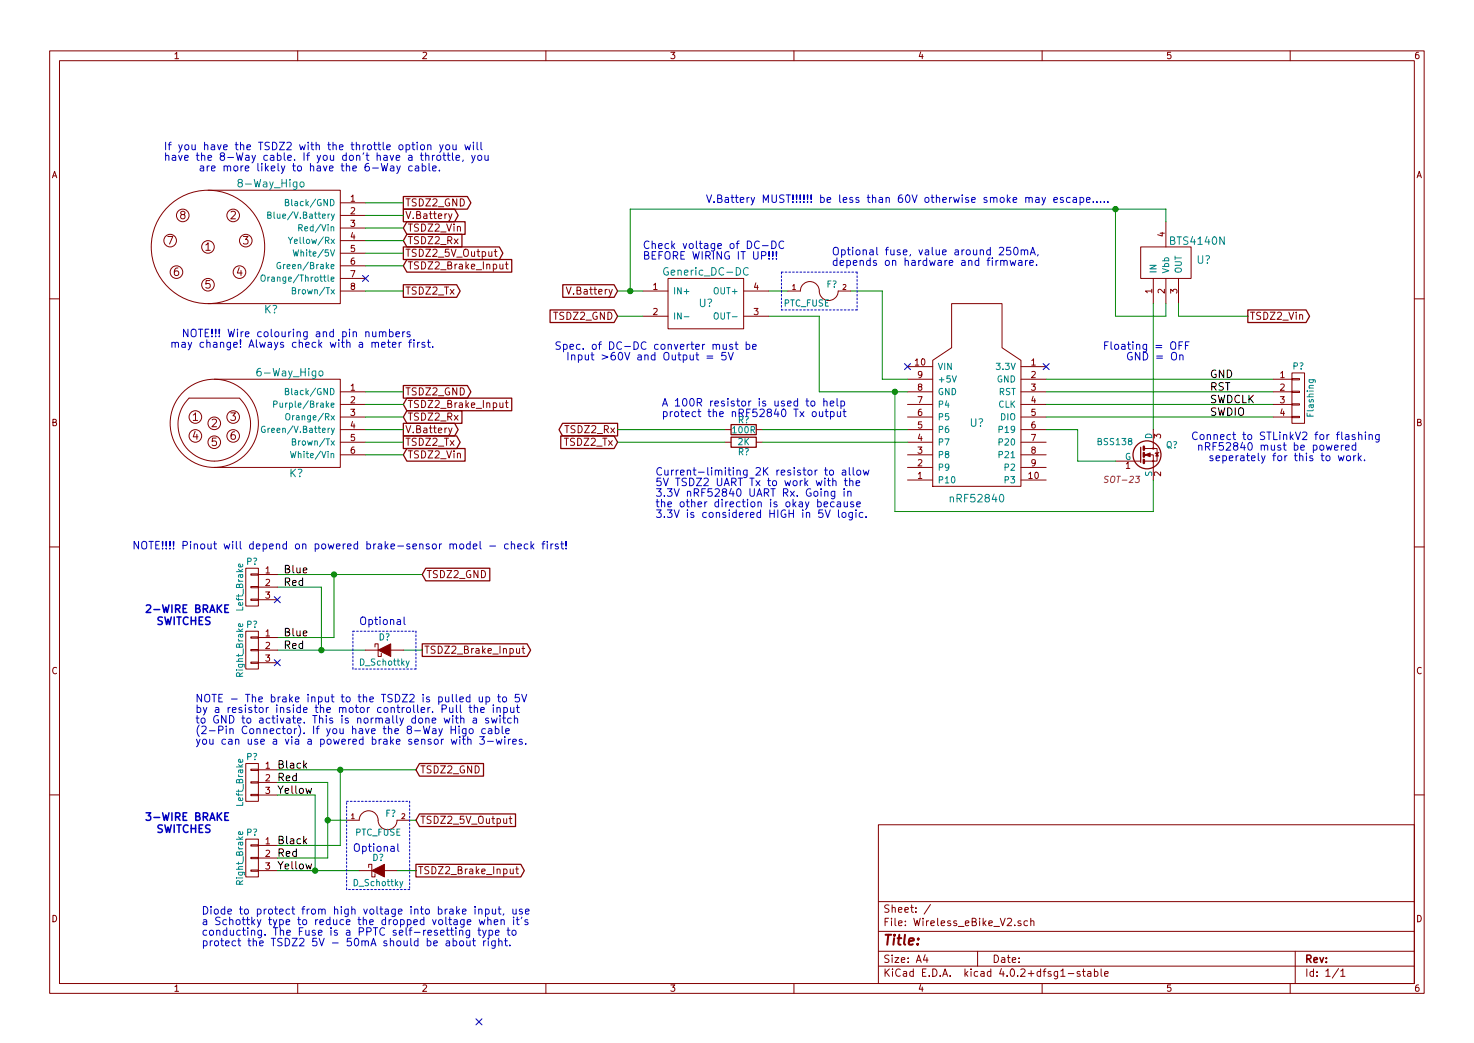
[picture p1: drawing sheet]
<svg xmlns="http://www.w3.org/2000/svg" width="297mm" height="210mm" viewBox="0 0 297 210" stroke-linecap="round" stroke-linejoin="round" font-family="sans-serif">
<g fill="none" stroke="#840000" stroke-width=".2">
<path d="M10 10.3h277v189.9h-277zM12 12.2h273v186.1h-273zM60 10.3v1.9M110 10.3v1.9M160 10.3v1.9M210 10.3v1.9M260 10.3v1.9M41.9 38.3h26.7v22.9h-26.7M68.6 58.7h5.1M68.6 40.9h5.1M68.6 43.4h5.1M68.6 46h5.1"/>
<path d="M68.6 48.5h5.1M68.6 51h5.1M68.6 53.6h5.1M68.6 56.1h5.1M90.4 43.1l.4 1M91.1 43.1l-.5 1.3-.2 .1M99.6 50.7h.6M99.8 50.2v1.3l.1 .1 .3 .1M100.7 53.3l.1 .9 .5-.1M101.3 53.3v.9M101.8 53.3h.6M102.1 52.8v1.2v.2h.3"/>
<path d="M129.5 58.7h5.1M134.6 56.1h15.3v10.2h-15.3zM149.9 58.7h5M158.7 58.7h2.6a1.93 1.93 0 0 1 2.1-1.9 1.93 1.93 0 0 1 1.7 2.2 1.91 1.91 0 0 0 2.1 1.6 1.91 1.91 0 0 0 1.7-1.9h2.5M229.9 49.8h10.1v6.3h-10.1zM232.4 56.1v5.1M234.9 44.7v5.1M234.9 56.1v5.1M237.5 56.1v5.1M10 60.2h2M43.2 76.4h25.4v17.8h-25.4M68.6 79h5.1"/>
<path d="M129.5 63.7h5.1M149.9 63.7h5M182.9 73.9h5.1M182.9 76.4h5.1M182.9 79h5.1M191.8 61.2h10.1v8.9l3.8 2.5v25.4h-17.7v-25.4l3.8-2.5zM205.7 73.9h5.1M205.7 76.4h5.1M205.7 79h5.1M256.5 76.4h3.8M256.5 79h3.8M260.3 78.9h1.6v.2h-1.6z"/>
<path d="M260.3 76.3h1.6v.3h-1.6zM260.3 75.2h2.6v10.1h-2.6zM285 60.2h2M48.3 80.3h-10.2a7.4 7.4 0 0 0-1.7 8 7.4 7.4 0 0 0 6.8 4.7M48.3 80.3a7.4 7.4 0 0 1 1.7 8 7.4 7.4 0 0 1-6.8 4.7M68.6 91.7h5.1M68.6 81.5h5.1M68.6 89.1h5.1M68.6 84.1h5.1M68.6 86.6h5.1M90.4 86.3l.4 .9M91.1 86.3l-.5 1.3-.2 .1"/>
<path d="M100.7 81.2l.1 .9 .5-.1M101.3 81.2v1M101.8 81.2h.6M102.1 80.7v1.3v.1l.3 .1M146 89.1h1.3M146 86.6h1.3M152.4 89.1h1.3M152.4 86.6h1.3M182.9 96.8h5.1M182.9 94.2h5.1M182.9 91.7h5.1M182.9 81.5h5.1"/>
<path d="M182.9 89.1h5.1M182.9 84.1h5.1M182.9 86.6h5.1M205.7 96.8h5.1M205.7 94.2h5.1M205.7 91.7h5.1M205.7 81.5h5.1M205.7 89.1h5.1M205.7 84.1h5.1M205.7 86.6h5.1M224.8 93h5.1M230.6 93h1.8v3.8"/>
<path d="M232.4 86.6v3.8h-1.8M232.4 90.4h.8v2.6h-.8v-1.3h-1.8M233.6 91.2l-.8 .2M256.5 81.5h3.8M256.5 84.1h3.8M260.3 83.9h1.6v.3h-1.6zM260.3 81.4h1.6v.3h-1.6zM10 110.3h2M49.5 114.5h2.6v7.7h-2.6zM50.5 118.2h1.6v.3h-1.6zM50.5 115.7h1.6v.2h-1.6zM52.1 115.8h3.8"/>
<path d="M52.1 118.4h3.8M285 110.3h2M49.5 127.2h2.6v7.7h-2.6zM50.5 120.8h1.6v.2h-1.6zM50.5 133.5h1.6v.2h-1.6zM50.5 130.9h1.6v.3h-1.6zM50.5 128.4h1.6v.2h-1.6zM52.1 131.1h3.8M52.1 120.9h3.8M52.1 128.5h3.8M52.1 133.6h3.8M73.7 131.1h2.5"/>
<path d="M75.6 130.4v-.6h.6v2.5h.6v-.6M78.7 131.1h2.6M104.1 130.7v.9h.6M104.7 130.7v1M105.2 130.7h.5M105.4 130.2v1.3l.1 .1 .2 .1M49.5 153.9h2.6v7.6h-2.6zM50.5 157.6h1.6v.3h-1.6zM50.5 155.1h1.6v.2h-1.6zM52.1 155.2h3.8M52.1 157.7h3.8M10 160.2h2"/>
<path d="M49.5 169.2h2.6v7.6h-2.6zM50.5 160.1h1.6v.3h-1.6zM50.5 175.4h1.6v.2h-1.6zM50.5 172.8h1.6v.3h-1.6zM50.5 170.3h1.6v.3h-1.6zM52.1 160.3h3.8M52.1 170.4h3.8M52.1 173h3.8M52.1 175.5h3.8M69.8 165.3h2.6a1.93 1.93 0 0 1 2.1-1.9 1.93 1.93 0 0 1 1.7 2.3 1.91 1.91 0 0 0 2.1 1.6 1.91 1.91 0 0 0 1.7-2h2.5M72.4 175.5h2.5M74.3 174.9v-.7h.6v2.6h.7v-.7"/>
<path d="M77.5 175.5h2.5M102.6 165h.5M102.8 164.5v1.3l.1 .1 .2 .1M102.8 175.2l.1 .9 .5-.1M103.4 175.2v.9M103.9 175.2h.6M104.1 174.7v1.2l.1 .2h.3M177 166.3h108v32h-108zM285 160.2h2M60 198.3v1.9M110 198.3v1.9M160 198.3v1.9"/>
<path d="M177 194.8h108M177 191.8h108M177 187.8h108M177 181.8h108M186.4 192.5l-.3 1h.9M186.8 193v1M187.5 182.3l-1.3 2M197 191.8v3M205.7 185.7a.37 .37 0 0 0-.6 .1l.1 .2 .5 .2 .1 .1-.2 .3-.5-.1M207.1 185.7l-.5-.1-.3 .3 .1 .6 .2 .1 .5-.1M207.7 185.7l.2-.1 .4 .1 .1 .9M207.7 185.1v1.5"/>
<path d="M210 198.3v1.9M215.3 196.3h1.1M217.6 195.9a.37 .37 0 0 0-.6 .1l.1 .3 .5 .1 .1 .1-.2 .3-.5-.1M218.1 195.8h.6M218.3 195.3v1.3l.4 .2M219.2 195.9h.6v.9M219.8 196.2l-.4 .1-.3 .2 .3 .3 .4-.1M220.5 195.9l.5-.1 .3 .3-.2 .6h-.6M220.5 195.3v1.5M221.9 195.3v1.3l.2 .2M222.6 196.3l.7-.1v-.3l-.5-.1-.2 .2 .1 .7h.6M260 198.3v1.9"/>
<path d="M261 191.8v6.5M269.7 195.2l-1.2 2M270.2 195.8l.4-.5v1.5M270.2 196.8h.8"/>
<circle cx="34.3" cy="48.5" r="1.27"/>
<circle cx="35.6" cy="54.9" r="1.27"/>
<circle cx="36.8" cy="43.4" r="1.27"/>
<circle cx="41.9" cy="49.8" r="11.4"/>
<circle cx="41.9" cy="57.4" r="1.27"/>
<circle cx="41.9" cy="49.8" r="1.27"/>
<circle cx="47" cy="43.4" r="1.27"/>
<circle cx="48.3" cy="54.9" r="1.27"/>
<circle cx="49.5" cy="48.5" r="1.27"/>
<circle cx="39.4" cy="84.1" r="1.27"/>
<circle cx="39.4" cy="87.9" r="1.27"/>
<circle cx="43.2" cy="85.3" r="8.9"/>
<circle cx="43.2" cy="89.1" r="1.27"/>
<circle cx="43.2" cy="85.3" r="1.27"/>
<circle cx="47" cy="84.1" r="1.27"/>
<circle cx="47" cy="87.9" r="1.27"/>
<circle cx="232.4" cy="90.4" r=".13"/>
<circle cx="232.4" cy="93" r=".13"/>
</g>
<g fill="none" stroke="#008484" stroke-width=".2">
<path d="M60.6 36.7h.4l.3 .3v.4l-.3 .3-.4-.1-.1-.2zM52.7 55.6l.2-.2 .4 .1a.83 .83 0 0 1-.2 1.2 .44 .44 0 0 1-.5-.4zM53.9 43.3l.7-.1v-.4l-.7-.1v1.3h.5l.3-.4-.3-.3M56.5 53a.59 .59 0 0 0-.7 .5 .59 .59 0 0 0 .7 .6l.1-.5h-.3M57.5 40.8l.6-.1v-.4l-.6-.1v1.3h.5l.2-.5-.3-.2M58.1 47.8l.4 .7 .5-.7M58.5 48.5v.6M58.9 58.6l.6-.1v-.4l-.6-.1v1.3h.5l.2-.5-.3-.2M59.1 50.4l.3 1.2 .2-.9 .3 .9 .3-1.2M60.2 45.9h.6l.1-.5-.7-.1v1.3M60.5 45.9l.4 .7M66.7 56.3l.6-.1v-.3l-.4-.1-.2 .2 .1 .6h.5"/>
<path d="M67.4 43.1l-.4 1.2-.2 .1M150.8 54.1a.72 .72 0 0 0-1.1 .5 .72 .72 0 0 0 .8 .9l.3-.2M57.5 78.9l.6-.1v-.4l-.6-.1v1.3h.5l.2-.5-.3-.2M64.3 74.9l.3-.1 .4 .1 .1 .6-.2 .2-.3 .1-.3-.2zM137.9 63.8h.9M144.1 63.1h.5a.83 .83 0 0 1-.2 1.2 .44 .44 0 0 1-.5-.4zM263.8 76.5l1.2 .1v.5M263.9 76.5l-.1 .4 .3 .2 .5-.1v-.5M53.4 86a.59 .59 0 0 0-.7 .5 .59 .59 0 0 0 .7 .6v-.5h-.2M55.1 81.5l.7-.1v-.5l-.7-.1v1.3M57.6 83.6l.3-.2h.3a.83 .83 0 0 1-.1 1.3 .44 .44 0 0 1-.5-.5zM58.5 91l.4 1.3 .2-.9 .2 .9 .3-1.3"/>
<path d="M58.9 89l.6-.1v-.3l-.6-.1v1.2h.5l.2-.4-.3-.3M48.8 113.7l.1 .4-.2 .2-.6-.1v-.5h.3l.1 .6M48.8 125.8l.1 .3-.2 .2h-.6v-.5l.3-.1 .1 .6M82.4 133.2l-.4 1.2-.2 .1M48.8 153.1l.1 .4-.2 .1h-.6v-.5h.3l.1 .5M48.8 167.7l.1 .3-.2 .2h-.6v-.5l.3-.1 .1 .6M81.2 177.7l-.5 1.2-.1 .1"/>
</g>
<path d="M73.1 55.5l1.2 1.2M74.3 55.5l-1.2 1.2M182.3 73.3l1.2 1.2M183.5 73.3l-1.2 1.2M210.2 73.3l1.2 1.2M211.4 73.3l-1.2 1.2M55.3 120.3l1.2 1.2M55.3 133l1.2 1.2M56.5 120.3l-1.2 1.2M56.5 133l-1.2 1.2M95.9 205.4l1.2 1.2M97.1 205.4l-1.2 1.2" fill="none" stroke="#000084" stroke-width=".2"/>
<g fill="none" stroke="#0000c2" stroke-width=".2">
<path d="M75.1 33.9h1.2M76.8 32.9l.4 1.6 .3-1.1 .3 1.1 .3-1.6M78.7 33.5h.6l.1 1M79.4 33.8l-.5 .1a.3 .3 0 0 0-.3 .3 .3 .3 0 0 0 .3 .3l.5-.1M80 33.4l.3 1.1M80.7 33.4l-.5 1.4-.2 .2M83.1 33.5l-.4-.1-.4 .4v.4l.2 .2h.6M83.7 33.5h.6l.1 1M84.1 28.7v.1M84.1 29.2v1M84.4 33.8l-.5 .1a.3 .3 0 0 0-.3 .3 .3 .3 0 0 0 .3 .3l.5-.1M84.7 31.3h.6"/>
<path d="M84.8 29.3l.2-.1 .5 .1v.6l-.1 .2-.4 .1-.2-.2zM84.9 30.8v1.3l.4 .2M85.1 33.5l.4-.1 .3 .4v.4l-.1 .2h-.6M85.1 32.9v1.6M85.8 31.5l.1-.1a.36 .36 0 0 1 .5 .1v.8M85.8 30.8v1.5M86.2 29.3h.1a.36 .36 0 0 1 .5 .1v.8M86.2 29.2v1M86.5 32.9v1.4l.2 .2M87.1 31.3v1M87.2 34l.7-.2-.1-.3-.4-.1-.2 .3v.7h.6M87.6 31.3l-.5 .3"/>
<path d="M88.1 31.5l.2-.2 .4 .2 .1 .5-.1 .3h-.4l-.2-.1zM88.5 34.3v.2M88.6 29.2l.4 1M89.3 31.3h.5M89.3 29.2l-.5 1.4-.2 .1M89.5 30.8v1.3l.3 .2M89.9 29.3l.2-.1 .5 .1v.6l-.1 .2-.4 .1-.2-.2zM90.1 31.3h.6M90.3 30.8v1.3l.4 .2M91.2 30.8v1.3l.2 .2M91.3 29.2v.8a.38 .38 0 0 0 .6 0M91.9 31.8l.7-.1v-.3l-.5-.1-.2 .2 .1 .8h.6"/>
<path d="M91.9 29.2v1M93.3 32.3l-.1 .3M93.7 29.2l.3 1 .2-.7 .3 .7 .3-1M95 31.3l.4 1M95.4 28.7v.1M95.4 29.2v1M95.8 31.3l-.6 1.4-.2 .1M96.1 28.7v1.3l.3 .2M96.4 31.4l.4-.1 .3 .3v.4l-.3 .3h-.4l-.1-.3zM96.9 28.7v1.3l.3 .2M97.7 31.3v.8a.38 .38 0 0 0 .7 .1M98.4 31.3v1"/>
<path d="M210 39.8l.3 1M210.7 39.8l-.5 1.4-.2 .1M214.2 39.9l-.3-.1-.2 .2v.2l.5 .2v.3h-.5M215.6 39.9l-.4-.1-.3 .3v.4l.2 .2h.5M216.3 39.9h.6v.9M217.7 39.9l.4-.1 .3 .3v.4l-.2 .2h-.5M217.7 39.8v1.5M153.6 49.5h1.2M155.5 48.6a.77 .77 0 0 1 .9 .7 .77 .77 0 0 1-.9 .8zM155.7 52.1v.1M155.7 50.7v1M156.5 52.1v.1"/>
<path d="M156.5 50.7v1M157.9 48.7a.72 .72 0 0 0-1 .5 .72 .72 0 0 0 .7 .9l.3-.1M201.4 50l.6-.1 .3 .4-1 1.1h1M201.7 52.6a.36 .36 0 0 1 .6 .1v.8M202.3 52.7a.35 .35 0 0 1 .3-.2 .35 .35 0 0 1 .4 .2v.8M203.6 52.5l.2 1 .3-.7 .3 .7 .3-1M203.6 49.9h-.7l-.1 .7 .2-.2 .6 .1 .1 .6-.3 .3-.6-.2M204.5 49.9h.1a.81 .81 0 0 1 .6 .7 .81 .81 0 0 1-.6 .8 .98 .98 0 0 1-.1-1.5zM205.3 52.6h.6v.9M205.8 50.5l.1-.1a.36 .36 0 0 1 .6 .2v.8M205.8 50.4v1M205.9 52.9h-.5a.3 .3 0 0 0-.2 .3 .3 .3 0 0 0 .2 .3l.5-.1"/>
<path d="M206.5 50.6a.35 .35 0 0 1 .3-.3 .35 .35 0 0 1 .3 .3v.8M206.7 52.5v1M207.1 52.5l-.4 .3M207.5 53l.8-.1-.1-.3-.5-.1-.2 .2 .1 .7h.6M207.6 51.4l.5-1.5 .5 1.5M207.7 50.9h.8M208.9 53.4v.1M209.2 51.3l-.2 .3M212.4 40.3l.7-.1-.1-.3-.4-.1-.2 .2v.7h.6M216.9 40.2h-.5a.3 .3 0 0 0-.2 .3 .3 .3 0 0 0 .2 .3l.5-.1M218.9 40.3l.8-.1-.1-.3-.4-.1-.3 .2 .1 .7h.6M220.3 40.7v.1"/>
<path d="M221.1 40.7v.1M221.8 40.7v.1M222.5 40.7v.1M223.3 40.7v.1M73.7 67l.1-.1a.36 .36 0 0 1 .6 .2v.8M75.1 66.9v.8a.38 .38 0 0 0 .6 0M75.7 66.9v1M76.5 67v-.1a.36 .36 0 0 1 .6 .2v.8M76.5 66.9v1M76.9 69.5l.7-.1v-.3l-.5-.1-.2 .2 .1 .7h.6M77.1 67.1a.35 .35 0 0 1 .3-.2 .35 .35 0 0 1 .4 .2v.8M78.1 69h.6"/>
<path d="M78.3 68.5v1.3l.4 .2M78.5 66.9h.4l.3 .3v.4l-.1 .2h-.6M78.5 66.4v1.5M79.1 69.5l.7-.1-.1-.3-.4-.1-.2 .2v.7h.6M79.8 67.4l.7-.2-.1-.3h-.4l-.2 .2 .1 .7h.5M80.4 69v1M80.9 69l-.5 .3M81.2 66.9v1M81.6 66.9l-.4 .3M82.3 69h.6M82.6 66.9h-.4l-.2 .2 .1 .2 .5 .2v.3h-.6M82.9 68.5l-.4 .2v1.3"/>
<path d="M83.4 68.5v.2M83.4 69v1M84.2 69v1M84.6 69l-.4 .3M85.6 69.1l-.4-.1-.2 .2 .1 .2 .5 .2v.3h-.6M86.1 69h.6M86.3 68.5v1.3l.4 .2M87.2 69.9v.1M140.4 71v1.4l.4 .2M142.5 71.8h1.1M142.5 72.2h1.1M145.7 69.4v.8a.38 .38 0 0 0 .7 .1"/>
<path d="M146.3 71h-.8l-.1 .8 .3-.2 .5 .1 .1 .6-.3 .3-.6-.2M146.4 69.4v1M146.8 71l.5 1.6 .5-1.6M147.6 69.5l-.4-.1-.2 .2 .1 .2 .5 .2v.4h-.6M148.1 69.4h.6M148.3 68.9v1.3l.4 .2M150.4 69.5l.4-.1 .3 .3v.4l-.1 .3h-.6M150.4 68.9v1.5M151.7 69.9l.7-.1-.1-.3-.4-.1-.2 .2v.8h.6M236.3 71.1a.5 .5 0 0 1 .5 0 .5 .5 0 0 1 .3 .4l-.1 .9-.3 .2a.53 .53 0 0 1-.6-.5v-.6zM237.6 69.6h.5M237.7 71.7l.1-.1a.36 .36 0 0 1 .6 .2v.8"/>
<path d="M237.7 71.5v1.1M238.3 68.9h-.7v1.5M238.9 69.6h.5M239.6 68.9h-.7v1.5M162.4 80.8h.6M162.6 80.3v1.4l.4 .2M163.5 81l.2-.2 .4 .2 .1 .6-.1 .2-.4 .1-.2-.2zM163.8 83.1l.2-.1 .4 .1 .1 .6-.2 .2-.3 .1-.2-.2zM165.1 83v.8a.38 .38 0 0 0 .7 0M165.8 83v1M166 81l.1-.1a.36 .36 0 0 1 .6 .2v.8M166 80.3v1.6"/>
<path d="M166.2 94.8h.6M166.2 99.2l.1-.1a.36 .36 0 0 1 .6 .2v.7M166.2 99v1M166.3 83h.6M166.4 94.3v1.3l.4 .2M166.5 82.5v1.3l.4 .2M166.8 96.9h.5M167 96.4v1.3l.3 .2M167.2 94.9l.3-.1 .4 .1 .1 .6-.2 .2-.3 .1-.3-.2zM167.3 81.4l.7-.2v-.3l-.5-.1-.2 .3 .1 .7h.6M167.4 83.1l.4-.1 .3 .3v.4l-.2 .2h-.5M167.4 83v1.5"/>
<path d="M167.8 97h.1a.36 .36 0 0 1 .6 .1v.8M167.8 96.4v1.5M168.2 99v1.3l-.3 .3-.3-.1M168.2 99.1l-.4-.1-.3 .3v.5l.1 .2h.6M168.7 80.3v1.4l.2 .2M168.7 83v.8a.38 .38 0 0 0 .7 0M169.4 83v1M169.5 80.9l.4-.1 .3 .3v.5l-.1 .2h-.6M169.5 80.8v1.6M169.8 94.8h.6v1M169.9 83h.6M170.1 98.5v.2"/>
<path d="M170.1 82.5v1.3l.4 .2M170.1 99v1M170.2 96.9h.5M170.4 96.4v1.3l.3 .2M170.4 95.1l-.5 .1a.3 .3 0 0 0-.2 .3 .3 .3 0 0 0 .2 .3l.5-.1M170.8 99.2l.1-.1a.36 .36 0 0 1 .6 .2v.7M170.8 99v1M171.1 94.3v1.3l.3 .2M171.2 97h.1a.36 .36 0 0 1 .6 .1v.8M171.2 96.4v1.5M171.9 94.3v1.3l.3 .2M172.5 97.4l.8-.1-.1-.3-.5-.1-.2 .2 .1 .7h.6"/>
<path d="M172.7 94.9l.2-.1 .5 .1 .1 .6-.2 .2-.4 .1-.2-.2zM174 94.8l.2 1 .3-.7 .3 .7 .3-1M267.3 89.7l.3 1 .2-.7 .3 .7 .3-1M267.3 92l.2-.1 .4 .1 .1 .6-.1 .2-.4 .1-.2-.2zM268.9 90.2l.8-.1-.1-.3-.4-.1-.3 .3 .1 .7h.6M269.7 91.9l.3 1 .3-.7 .3 .7 .2-1M270.3 89.7v1M270.7 89.7l-.4 .3M271.2 87.7h.6v.9M271.2 90.2l.7-.1-.1-.3-.4-.1-.2 .3v.7h.6M271.5 91.9h.4l.3 .3v.4l-.3 .3-.4-.1-.2-.2zM271.8 88h-.5a.3 .3 0 0 0-.2 .3 .3 .3 0 0 0 .2 .3l.5-.1"/>
<path d="M272.8 91.9v1M273 87.7l-.3-.1-.2 .2v.2l.5 .2v.3h-.5M273.2 89.8l-.4-.1-.3 .3v.5l.1 .2h.6M273.2 89.2v1.5M273.2 91.9l-.4 .3M273.7 91.4v1.5M273.8 87.8l.1-.1a.36 .36 0 0 1 .5 .1v.8M273.8 87.1v1.5M273.9 92.3l.4 .6M274.3 91.9l-.6 .6M275 92.7v.2M275.2 87.1v.1"/>
<path d="M275.2 87.6v1M275.9 87.8l.1-.1a.36 .36 0 0 1 .6 .1v.8M275.9 87.6v1M277.9 87.6v1.2l-.3 .3-.3-.1M277.9 87.7l-.4-.1-.3 .3v.4l.1 .2h.6M96.7 109.1v1.4l.3 .2M98.7 110.1h1.2M102.4 109.7l-.4-.1-.3 .4v.4l.1 .2h.6M103 109.8l.1-.1a.36 .36 0 0 1 .6 .2v.8M103 109.1v1.6M104.3 110.2l.8-.2-.1-.3-.4-.1-.3 .3 .1 .7h.6M106.4 109.7l-.5-.1-.3 .4v.4l.2 .2h.6"/>
<path d="M107 109.1v1.6M107.2 110.1l.4 .6M107.6 109.6l-.6 .6M109.2 109.6h.6M109.8 109.1l-.4 .3v1.3M110.3 109.1v.2M110.3 109.6v1.1M111 109.6v1.1M111.5 109.6l-.5 .4M112.5 109.7l-.4-.1-.2 .3 .1 .2 .5 .1v.4h-.6M113 109.6h.6M113.2 109.1v1.4l.4 .2"/>
<path d="M114.1 110.5v.2M114.1 109.1v1M166.1 101.7l.7-.2-.1-.3h-.4l-.2 .2v.7h.6M166.3 102.8l.5 1.5 .5-1.5M168.1 101.2h-.4l-.3 .3v.4l.1 .2h.6M168.7 101.2h.6l.1 1M169 102.8v1.3l.2 .2M169.4 101.5l-.5 .1a.3 .3 0 0 0-.3 .3 .3 .3 0 0 0 .3 .3l.5-.1M169.7 103.4l.3-.1 .4 .1 .1 .6-.2 .2-.3 .1-.3-.1zM170.1 101.2v.8a.38 .38 0 0 0 .7 0M170.8 101.2v1M171.8 103.3v1.2l-.3 .3-.4-.1"/>
<path d="M171.8 103.4l-.5-.1-.3 .3v.4l.2 .2h.6M172 101.2h-.4l-.2 .2 .1 .2 .5 .1v.4h-.6M172.5 102.8v.1M172.5 103.3v1M172.6 101.7l.8-.2-.1-.3h-.4l-.3 .2 .1 .7h.6M173.9 103.4l-.4-.1-.3 .3v.4l.1 .2h.6M174.5 104.2v.1M81.4 124.4v1.3l.3 .2M94.7 140v1.5M100.5 140v1.3l.4 .2M104.6 140h-.7l-.1 .7 .2-.1h.5l.2 .6-.3 .3-.6-.2M105.1 140l.5 1.5 .5-1.5"/>
<path d="M90.6 142.6v.8a.38 .38 0 0 0 .7 .1M90.9 146.4v1.5M90.9 147.1h.9M91.2 144.2v.2M91.2 144.7v1.1M91.3 142.6v1M91.8 144.7h.6M91.8 146.4v1.5M92 142.1v1.3l.2 .2M92 144.2v1.4l.4 .2M92.5 146.4v.1M92.5 146.9v1"/>
<path d="M92.7 141l.7-.2-.1-.2-.4-.1-.2 .2v.7h.6M92.7 148.5v.2M92.7 149v1M92.8 142.1v1.3l.2 .2M92.8 144.9l.1-.1a.36 .36 0 0 1 .6 .2v.8M92.8 144.2v1.6M93.2 149h.6M93.4 148.5v1.3l.4 .2M93.9 146.9v1.2l-.3 .3-.4-.1M93.9 147l-.4-.1-.3 .3v.4l.1 .2h.6M94.3 149.2v-.1a.36 .36 0 0 1 .6 .1v.8M94.3 148.5v1.5"/>
<path d="M94.5 142.6h.6M94.6 147l.2-.1 .5 .1 .1 .6-.2 .2-.4 .1-.2-.2zM94.7 140.6l-.4-.1-.3 .3v.4l.1 .2h.6M94.7 142.1v1.3l.4 .2M95.4 144.8h.6v1M95.6 142.8l.1-.1a.36 .36 0 0 1 .5 .1v.8M95.6 142.1v1.5M96 145.1l-.5 .1a.3 .3 0 0 0-.2 .3 .3 .3 0 0 0 .2 .3l.5-.1M96.6 140.5v.8a.38 .38 0 0 0 .6 0M96.7 148.5h.9l-.5 .6 .4 .1 .1 .2-.1 .5-.2 .1h-.4l-.2-.1M96.9 143.1l.7-.1-.1-.3-.4-.1-.2 .2 .1 .8h.5M97.2 140.5v1"/>
<path d="M97.8 147l-.4-.1-.3 .3v.4l.1 .2h.6M97.9 140.6l.5-.1 .3 .3v.4l-.2 .2h-.6M97.9 140.5v1.5M98.2 149.4h1.2M98.4 144.8l-.3-.1-.3 .3 .1 .2 .5 .1v.4h-.6M98.5 147h.5l.1 .9M99 144.7l.3 1.1 .3-.7 .3 .7 .3-1.1M99.1 147.2l-.5 .1a.3 .3 0 0 0-.2 .3 .3 .3 0 0 0 .2 .3l.5-.1M99.4 142.1v.2M99.4 142.6v1M99.8 147l.5-.1 .3 .3v.4l-.2 .2h-.6M99.8 146.4v1.5"/>
<path d="M100 149l.3 1 .3-.7 .3 .7 .2-1M100.2 142.8v-.1a.36 .36 0 0 1 .6 .1v.8M100.2 142.6v1M100.3 140.5h.6M100.8 144.2v.2M100.8 144.7v1.1M101.2 146.4v1.3l.2 .2M101.3 144.7h.6M101.3 140.6l.3-.1 .4 .1 .1 .6-.2 .2-.3 .1-.3-.2zM101.5 144.2v1.4l.4 .2M101.5 142.7l.5-.1 .3 .3v.5l-.2 .2h-.6M101.5 142.6v1.5"/>
<path d="M101.7 148.5v.2M101.7 149v1M101.9 147.4l.7-.2v-.2l-.5-.1-.2 .2 .1 .7h.6M102.5 149v1M102.9 142.6v.8a.38 .38 0 0 0 .7 .1M102.9 149l-.4 .3M103 144.8l-.4-.1-.3 .4v.4l.1 .2h.6M103.3 149.5l.8-.1-.1-.3-.4-.1-.3 .2 .1 .8h.6M103.6 142.6v1M103.7 144.9v-.1a.36 .36 0 0 1 .6 .2v.8M103.7 144.2v1.6M104.1 142.6h.5"/>
<path d="M104.3 142.1v1.3l.3 .2M105.2 149.1l-.3-.1-.3 .2 .1 .2 .5 .2v.4h-.6M105.9 149.9v.1M80.2 170.1v1.3l.2 .2M89.9 189.7h.6l.1 1M90.6 190l-.5 .1a.3 .3 0 0 0-.2 .3 .3 .3 0 0 0 .2 .3l.5-.1M91.3 189.7h.4l.3 .3v.4l-.1 .2h-.6M91.3 189.1v1.6M91.9 187.5v1M92.6 187.7l.1-.1a.36 .36 0 0 1 .6 .2v.7M92.6 187.5v1M92.7 189.8l.2-.1 .4 .1 .1 .6-.1 .2-.4 .1-.2-.2z"/>
<path d="M93.2 183.8l.7-.2v-.3h-.5l-.2 .2 .1 .7h.6M93.5 185.4v1.2l-.3 .3-.3-.1M93.5 185.5l-.4-.1-.3 .3v.4l.1 .2h.6M94.1 189.7v.8a.38 .38 0 0 0 .6 0M94.2 185.9l.7-.2-.1-.2-.4-.1-.2 .2v.7h.6M94.6 187.5v1.3l-.2 .2h-.4M94.6 187.6l-.4-.1-.3 .3v.5l.2 .2h.5M94.7 189.7v1M95.2 189.7h.6M95.4 189.1v1.4l.4 .2M95.7 182.7v.2M95.7 183.3v1"/>
<path d="M96.3 187.5h.6M96.5 183.4v-.1a.36 .36 0 0 1 .6 .2v.8M96.5 183.3v1M96.5 187v1.3l.4 .2M96.6 185.4l.3 1 .2-.7 .3 .7 .3-1M97.3 187.5l.3 1M97.5 189.7v1M97.8 183.3h.5l.3 .3v.4l-.2 .2h-.6M97.8 183.3v1.5M97.9 189.7l-.4 .3M98 187.5l-.5 1.4-.2 .1M98.3 185.5h.1a.36 .36 0 0 1 .6 .1v.8"/>
<path d="M98.3 184.9v1.5M98.4 189.1v.2M98.4 189.7v1M98.6 187.6l.4-.1 .3 .3v.5l-.2 .2h-.5M98.6 187.5v1.5M99.2 183.3v.8a.38 .38 0 0 0 .7 0M99.6 185.9l.7-.2v-.2l-.5-.1-.2 .2 .1 .7h.6M99.8 189.7v1.2l-.3 .3-.4-.1M99.8 189.7h-.4l-.3 .3v.4l.1 .2h.6M99.8 188l.8-.1-.1-.3-.4-.1-.3 .3 .1 .7h.6M99.9 183.3v1M100.4 183.3h.6"/>
<path d="M100.5 189.8l.1-.1a.36 .36 0 0 1 .6 .2v.8M100.5 189.1v1.6M100.6 182.7v1.4l.4 .2M101 185.5a.36 .36 0 0 1 .6 .1v.8M101 185.4v1M101.5 184.2l-.1 .3M101.7 189.7h.6M101.9 189.1v1.4l.4 .2M102.2 187.5h.6M102.4 187v1.3l.4 .2M102.7 190.5v.2M103.3 187.7l.2-.2 .4 .2 .1 .6-.2 .2h-.3l-.2-.1z"/>
<path d="M103.4 183.3v.8a.38 .38 0 0 0 .6 0M103.5 184.9v.1M103.5 185.4v1M104 183.3v1M104 185.4h.6M104.2 184.9v1.3l.4 .2M105.2 184.9l-.2 .3M105.2 183.3h-.3l-.3 .2 .1 .2 .5 .1v.4h-.6M105.9 183.8l.7-.2v-.3h-.5l-.2 .2 .1 .7h.6M106.3 185.5l-.3-.1-.2 .2v.2l.5 .2v.3h-.5"/>
</g>
<g fill="none" stroke="#840000" stroke-width=".25">
<path d="M81.3 39.6h12.9l.7 1.3-.7 1.3h-12.9zM81.3 42.2h10.3l.7 1.2-.7 1.3h-10.3zM81.3 57.4h10.7l.7 1.3-.7 1.2h-10.7zM81.3 49.8h19.3l.7 1.2-.7 1.3h-19.3zM82 44.7h11.7v2.5h-11.7l-.7-1.2zM82 52.3h21.1v2.6h-21.1l-.7-1.3zM82 47.2h11.1v2.6h-11.1l-.7-1.3zM113.4 57.4h10.3l.8 1.3-.8 1.2h-10.3zM81.3 77.7h12.9l.7 1.3-.7 1.3h-12.9zM110.8 62.5h12.9l.8 1.2-.8 1.3h-12.9zM251.5 62.5h11.7l.7 1.2-.7 1.3h-11.7zM81.3 85.3h10.3l.7 1.3-.7 1.3h-10.3z"/>
<path d="M81.3 87.9h10.7l.7 1.2-.7 1.3h-10.7zM82 90.4h11.7v2.6h-11.7l-.7-1.3zM82 80.3h21.1v2.5h-21.1l-.7-1.3zM82 82.8h11.1v2.5h-11.1l-.7-1.2zM113 87.9h10.7l.8 1.2-.8 1.3h-10.7zM113.4 85.3h11.1v2.6h-11.1l-.8-1.3zM147.3 88.1h5.1v2.1h-5.1zM147.3 85.6h5.1v2h-5.1zM229.9 90.2v3M85.8 114.5h12.9v2.6h-12.9l-.7-1.3zM85.1 129.8h21.1l.7 1.3-.7 1.2h-21.1zM84.5 153.9h12.9v2.6h-12.9l-.7-1.3z"/>
<path d="M83.8 174.2h21.2l.7 1.3-.7 1.3h-21.2zM84.5 164.1h19.4v2.5h-19.4l-.7-1.3z"/>
<circle cx="231.1" cy="91.7" r="2.82"/>
</g>
<g fill="none" stroke="#008400" stroke-width=".2">
<path d="M73.7 58.7h7.6M73.7 40.9h7.6M73.7 43.4h7.6M73.7 46h7.6M73.7 48.5h7.6M73.7 53.6h7.6M73.7 51h7.6M124.5 58.7h5M154.9 58.7h3.8M171.4 58.7h6.4v17.7h5.1M224.8 42.2v21.5h10.1v-2.5M234.9 44.7v-2.5h-107.9v16.5"/>
<path d="M73.7 79h7.6M124.5 63.7h5M154.9 63.7h10.2v15.3h17.8M180.3 79v24.1h52.1v-6.3M210.8 76.4h45.7M210.8 79h45.7M232.4 61.2v25.4M237.5 61.2v2.5h14M73.7 81.5h7.6M73.7 84.1h7.6M73.7 86.6h7.6M73.7 89.1h7.6"/>
<path d="M73.7 91.7h7.6M124.5 86.6h21.5M124.5 89.1h21.5M153.7 86.6h29.2M153.7 89.1h29.2M210.8 81.5h45.7M210.8 84.1h45.7M210.8 86.6h6.4v6.4h7.6M55.9 115.8h29.2M55.9 118.4h8.9v12.7M67.3 115.8v12.7h-11.4M55.9 131.1h17.8"/>
<path d="M81.3 131.1h3.8M55.9 157.7h10.1v15.3h-10.1M55.9 155.2h27.9M68.6 155.2v15.2h-12.7M55.9 160.3h7.6v15.2M55.9 175.5h16.5M66 165.3h3.8M80 175.5h3.8M82.5 165.3h1.3"/>
</g>
<g fill="#008400" stroke="#008400" stroke-width=".25">
<circle cx="224.8" cy="42.2" r=".51"/>
<circle cx="127" cy="58.7" r=".51"/>
<circle cx="67.3" cy="115.8" r=".51"/>
<circle cx="64.8" cy="131.1" r=".51"/>
<circle cx="68.6" cy="155.2" r=".51"/>
<circle cx="66" cy="165.3" r=".51"/>
<circle cx="63.5" cy="175.5" r=".51"/>
<circle cx="180.3" cy="79" r=".51"/>
</g>
<g fill="#840000" stroke="#840000" stroke-width=".2">
<path d="M76.2 131.1l2.5-1.3v2.5z"/>
<path d="M74.9 175.5l2.6-1.3v2.6z"/>
<path d="M233.2 91.3l.2 .6h-.5z"/>
<path d="M230.8 91.7l1-.4v.8z"/>
</g>
<path d="M157.5 54.9v7.6M157.5 54.9h15.2M172.7 54.9v7.6M172.7 62.5h-15.2M71.1 134.9v-7.7M71.1 127.2h12.7M83.8 127.2v7.7M83.8 134.9h-12.7M69.8 179.3v-17.8M69.8 161.5h12.7M82.5 161.5v17.8M82.5 179.3h-12.7" fill="none" stroke="#0000c2" stroke-width=".2" stroke-dasharray=".3 .4"/>
<path d="M42.3 124.5a.62 .62 0 0 0-.8 0v.5l.7 .3v.4a.62 .62 0 0 1-.8 .1M45.3 122.7h.5M46.1 121.9h-.8v1.6h.8M42.3 166.4a.62 .62 0 0 0-.8 0v.5l.7 .3v.5a.62 .62 0 0 1-.8 0M45.3 164.6h.5M46.1 163.8h-.8v1.6h.8" fill="none" stroke="#0000c2" stroke-width=".3"/>
<path d="M230.5 90v.7M230.5 91.3v.8M230.5 92.7v.6" fill="none" stroke="#840000" stroke-width=".51"/>
<text font-size="2.8" fill="#840000" x="178" y="190.5">Title:</text>
<g font-size="2.1" fill="#0000c2">
<text x="33" y="30.3">If you have the TSDZ2 with the throttle option you will</text>
<text x="33" y="32.4">have the 8-Way cable. If you don't have a throttle, you</text>
<text x="36.6" y="34.5">are more likely to have the 6-Way cable.</text>
<text x="142.2" y="40.9">V.Battery MUST!!!!!! be less than 60V otherwise smoke may escape.....</text>
<text x="129.5" y="50.2">Check voltage of DC-DC</text>
<text x="129.5" y="52.3">BEFORE WIRING IT UP!!!</text>
<text x="167.6" y="51.5">Optional fuse, value around 250mA,</text>
<text x="167.6" y="53.6">depends on hardware and firmware.</text>
<text x="34.3" y="70.1">may change! Always check with a meter first.</text>
<text x="35.5" y="68">NOTE!!! Wire colouring and pin numbers</text>
<text x="111.8" y="70.5">Spec. of DC-DC converter must be</text>
<text x="222.2" y="70.5">Floating = OFF</text>
<text x="112.9" y="72.6">Input &gt;60V and Output = 5V</text>
<text x="224.6" y="72.6">GND = On</text>
<text x="133.3" y="81.9">A 100R resistor is used to help</text>
<text x="133.3" y="84.1">protect the nRF52840 Tx output</text>
<text x="240" y="88.7">Connect to STLinkV2 for flashing</text>
<text x="132.1" y="95.9">Current-limiting 2K resistor to allow</text>
<text x="240.6" y="90.8">nRF52840 must be powered</text>
<text x="241.8" y="93">seperately for this to work.</text>
<text x="132.1" y="98">5V TSDZ2 UART Tx to work with the</text>
<text x="132.1" y="100.1">3.3V nRF52840 UART Rx. Going in</text>
<text x="132.1" y="102.3">the other direction is okay because</text>
<text x="132.1" y="104.4">3.3V is considered HIGH in 5V logic.</text>
<text x="26.7" y="110.7">NOTE!!!! Pinout will depend on powered brake-sensor model - check first!</text>
<text x="29.2" y="123.5">2-WIRE BRAKE</text>
<text x="30.4" y="126">SWITCHES</text>
<text x="72.4" y="126">Optional</text>
<text x="39.4" y="141.6">NOTE - The brake input to the TSDZ2 is pulled up to 5V</text>
<text x="39.4" y="143.7">by a resistor inside the motor controller. Pull the input</text>
<text x="39.4" y="145.8">to GND to activate. This is normally done with a switch</text>
<text x="39.4" y="148">(2-Pin Connector). If you have the 8-Way Higo cable</text>
<text x="39.4" y="150.1">you can use a via a powered brake sensor with 3-wires.</text>
<text x="29.2" y="165.4">3-WIRE BRAKE</text>
<text x="30.4" y="167.9">SWITCHES</text>
<text x="71.1" y="171.7">Optional</text>
<text x="40.6" y="184.3">Diode to protect from high voltage into brake input, use</text>
<text x="40.6" y="186.5">a Schottky type to reduce the dropped voltage when it's</text>
<text x="40.6" y="188.6">conducting. The Fuse is a PPTC self-resetting type to</text>
<text x="40.6" y="190.7">protect the TSDZ2 5V - 50mA should be about right.</text>
</g>
<g font-size="2.1" fill="#008484">
<text x="48.5" y="37.8">8-Way_Higo</text>
<text x="236.1" y="49.3">BTS4140N</text>
<text x="241.2" y="53.2">U?</text>
<text x="134.3" y="55.5">Generic_DC-DC</text>
<text x="53.2" y="63.2">K?</text>
<text x="140.8" y="61.9">U?</text>
<text x="52.3" y="75.9">6-Way_Higo</text>
<text x="195.5" y="86">U?</text>
<text x="58.3" y="96.2">K?</text>
<text x="191.8" y="101.3">nRF52840</text>
</g>
<g font-size="2.1" fill="#840000">
<text x="36.2" y="44.2">8</text>
<text x="46.4" y="44.2">2</text>
<text x="33.7" y="49.3">7</text>
<text x="41.3" y="50.5">1</text>
<text x="48.9" y="49.3">3</text>
<text x="35" y="55.6">6</text>
<text x="41.3" y="58.2">5</text>
<text x="47.7" y="55.6">4</text>
<text x="38.8" y="84.8">1</text>
<text x="38.8" y="88.6">4</text>
<text x="42.6" y="86.1">2</text>
<text x="42.6" y="89.9">5</text>
<text x="46.4" y="84.8">3</text>
<text x="46.4" y="88.6">6</text>
<text x="178" y="184">Sheet: /</text>
<text x="178" y="186.7">File: Wireless_eBike_V2.sch</text>
<text x="178" y="196.9">KiCad E.D.A. kicad 4.0.2+dfsg1-stable</text>
<text x="178" y="194.1">Size: A4</text>
<text x="200" y="194.1">Date:</text>
<text x="263" y="194.1">Rev:</text>
<text x="263" y="196.9">Id: 1/1</text>
</g>
<g font-size="2.1">
<text x="243.8" y="76.2">GND</text>
<text x="243.8" y="78.7">RST</text>
<text x="243.8" y="81.3">SWDCLK</text>
<text x="243.8" y="83.8">SWDIO</text>
<text x="57.1" y="115.6">Blue</text>
<text x="57.1" y="118.1">Red</text>
<text x="57.1" y="128.3">Blue</text>
<text x="57.1" y="130.8">Red</text>
<text x="55.9" y="154.9">Black</text>
<text x="55.9" y="157.5">Red</text>
<text x="55.9" y="160">Yellow</text>
<text x="55.9" y="170.2">Black</text>
<text x="55.9" y="172.7">Red</text>
<text x="55.9" y="175.3">Yellow</text>
</g>
<g font-size="2" fill="#840000">
<text x="81.7" y="41.6">TSDZ2_GND</text>
<text x="81.7" y="44.1">V.Battery</text>
<text x="82.1" y="46.7">TSDZ2_Vin</text>
<text x="81.7" y="51.8">TSDZ2_5V_Output</text>
<text x="82.1" y="49.2">TSDZ2_Rx</text>
<text x="81.7" y="59.4">TSDZ2_Tx</text>
<text x="82.1" y="54.3">TSDZ2_Brake_Input</text>
<text x="114.7" y="59.4">V.Battery</text>
<text x="111.6" y="64.5">TSDZ2_GND</text>
<text x="251.9" y="64.5">TSDZ2_Vin</text>
<text x="81.7" y="79.7">TSDZ2_GND</text>
<text x="82.1" y="82.2">TSDZ2_Brake_Input</text>
<text x="81.7" y="87.3">V.Battery</text>
<text x="81.7" y="89.9">TSDZ2_Tx</text>
<text x="82.1" y="84.8">TSDZ2_Rx</text>
<text x="113.7" y="89.9">TSDZ2_Tx</text>
<text x="114" y="87.3">TSDZ2_Rx</text>
<text x="82.1" y="92.4">TSDZ2_Vin</text>
<text x="86" y="116.5">TSDZ2_GND</text>
<text x="85.5" y="131.8">TSDZ2_Brake_Input</text>
<text x="84.7" y="155.9">TSDZ2_GND</text>
<text x="84.7" y="166.1">TSDZ2_5V_Output</text>
<text x="84.2" y="176.2">TSDZ2_Brake_Input</text>
</g>
<g font-size="1.8" fill="#840000">
<text x="35" y="11.9">1</text>
<text x="85" y="11.9">2</text>
<text x="135" y="11.9">3</text>
<text x="185" y="11.9">4</text>
<text x="235" y="11.9">5</text>
<text x="285" y="11.9">6</text>
<text x="10.4" y="35.9">A</text>
<text x="285.4" y="35.9">A</text>
<text x="70.6" y="40.6">1</text>
<text x="70.6" y="43.2">2</text>
<text x="70.6" y="45.7">3</text>
<text x="234.7" y="47.7" transform="rotate(-90 234.7 47.7)">4</text>
<text x="70.6" y="48.3">4</text>
<text x="70.6" y="50.8">5</text>
<text x="70.6" y="53.3">6</text>
<text x="70.6" y="55.9">7</text>
<text x="70.6" y="58.4">8</text>
<text x="131.6" y="58.4">1</text>
<text x="151.9" y="58.4">4</text>
<text x="232.2" y="59.2" transform="rotate(-90 232.2 59.2)">1</text>
<text x="234.7" y="59.2" transform="rotate(-90 234.7 59.2)">2</text>
<text x="237.2" y="59.2" transform="rotate(-90 237.2 59.2)">3</text>
<text x="131.6" y="63.5">2</text>
<text x="151.9" y="63.5">3</text>
<text x="184.5" y="73.7">10</text>
<text x="184.9" y="76.2">9</text>
<text x="207.8" y="73.7">1</text>
<text x="207.8" y="76.2">2</text>
<text x="258" y="76.2">1</text>
<text x="70.6" y="78.7">1</text>
<text x="70.6" y="81.3">2</text>
<text x="70.6" y="83.8">3</text>
<text x="184.9" y="83.8">6</text>
<text x="184.9" y="81.3">7</text>
<text x="184.9" y="78.7">8</text>
<text x="207.8" y="78.7">3</text>
<text x="207.8" y="81.3">4</text>
<text x="207.8" y="83.8">5</text>
<text x="258" y="78.7">2</text>
<text x="258" y="81.3">3</text>
<text x="258" y="83.8">4</text>
<text x="10.4" y="85.9">B</text>
<text x="70.6" y="86.4">4</text>
<text x="70.6" y="88.9">5</text>
<text x="184.9" y="88.9">4</text>
<text x="184.9" y="86.4">5</text>
<text x="207.8" y="86.4">6</text>
<text x="207.8" y="88.9">7</text>
<text x="233.9" y="88.4" transform="rotate(-90 233.9 88.4)">3</text>
<text x="285.4" y="85.9">B</text>
<text x="70.6" y="91.4">6</text>
<text x="184.9" y="94">2</text>
<text x="184.9" y="91.4">3</text>
<text x="207.8" y="91.4">8</text>
<text x="207.8" y="94">9</text>
<text x="226.8" y="94.5">1</text>
<text x="233.9" y="96" transform="rotate(-90 233.9 96)">2</text>
<text x="184.9" y="96.5">1</text>
<text x="207.3" y="96.5">10</text>
<text x="53.5" y="115.6">1</text>
<text x="53.5" y="118.1">2</text>
<text x="53.5" y="120.6">3</text>
<text x="53.5" y="128.3">1</text>
<text x="53.5" y="130.8">2</text>
<text x="10.4" y="135.9">C</text>
<text x="53.5" y="133.3">3</text>
<text x="285.4" y="135.9">C</text>
<text x="53.5" y="154.9">1</text>
<text x="53.5" y="157.5">2</text>
<text x="53.5" y="160">3</text>
<text x="53.5" y="170.2">1</text>
<text x="53.5" y="172.7">2</text>
<text x="53.5" y="175.3">3</text>
<text x="10.4" y="185.9">D</text>
<text x="285.4" y="185.9">D</text>
<text x="35" y="199.9">1</text>
<text x="85" y="199.9">2</text>
<text x="135" y="199.9">3</text>
<text x="185" y="199.9">4</text>
<text x="235" y="199.9">5</text>
<text x="285" y="199.9">6</text>
</g>
<g font-size="1.8" fill="#008484">
<text x="58.4" y="41.5">Black/GND</text>
<text x="55.5" y="44.1">Blue/V.Battery</text>
<text x="61" y="46.6">Red/Vin</text>
<text x="59.2" y="49.1">Yellow/Rx</text>
<text x="60.1" y="51.7">White/5V</text>
<text x="54.3" y="56.8">Orange/Throttle</text>
<text x="57" y="54.2">Green/Brake</text>
<text x="59.5" y="59.3">Brown/Tx</text>
<text x="135.6" y="59.3">IN+</text>
<text x="144.1" y="59.3">OUT+</text>
<text x="166.6" y="58">F?</text>
<text x="233" y="55.1" transform="rotate(-90 233 55.1)">IN</text>
<text x="235.6" y="55.1" transform="rotate(-90 235.6 55.1)">Vbb</text>
<text x="238.1" y="55.1" transform="rotate(-90 238.1 55.1)">OUT</text>
<text x="135.6" y="64.4">IN-</text>
<text x="144.5" y="64.4">OUT-</text>
<text x="157.9" y="61.8">PTC_FUSE</text>
<text x="189" y="77.1">+5V</text>
<text x="189" y="74.5">VIN</text>
<text x="200.8" y="77.1">GND</text>
<text x="201.1" y="74.5">3.3V</text>
<text x="260.5" y="74.5">P?</text>
<text x="56.6" y="82.2">Purple/Brake</text>
<text x="58.4" y="79.6">Black/GND</text>
<text x="189" y="82.2">P4</text>
<text x="189" y="79.6">GND</text>
<text x="201.1" y="82.2">CLK</text>
<text x="201.2" y="79.6">RST</text>
<text x="264.7" y="83.9" transform="rotate(-90 264.7 83.9)">Flashing</text>
<text x="54.2" y="87.2">Green/V.Battery</text>
<text x="58.6" y="84.7">Orange/Rx</text>
<text x="59.5" y="89.8">Brown/Tx</text>
<text x="147.8" y="87.3">100R</text>
<text x="148.7" y="85.3">R?</text>
<text x="148.7" y="89.7">2K</text>
<text x="189" y="89.8">P7</text>
<text x="189" y="87.2">P6</text>
<text x="189" y="84.7">P5</text>
<text x="201.6" y="84.7">DIO</text>
<text x="201.6" y="87.2">P19</text>
<text x="201.6" y="89.8">P20</text>
<text x="221.4" y="89.7">BSS138</text>
<text x="232.2" y="88.5" transform="rotate(-90 232.2 88.5)">D</text>
<text x="59.5" y="92.3">White/Vin</text>
<text x="148.7" y="91.7">R?</text>
<text x="189" y="94.9">P9</text>
<text x="189" y="92.3">P8</text>
<text x="201.6" y="92.3">P21</text>
<text x="202.6" y="94.9">P2</text>
<text x="226.6" y="92.7">G</text>
<text x="234.9" y="90.3">Q?</text>
<text x="189" y="97.4">P10</text>
<text x="202.6" y="97.4">P3</text>
<text x="232.2" y="96.1" transform="rotate(-90 232.2 96.1)">S</text>
<text x="49.7" y="113.8">P?</text>
<text x="49" y="122.9" transform="rotate(-90 49 122.9)">Left_Brake</text>
<text x="49.7" y="126.5">P?</text>
<text x="76.3" y="129.1">D?</text>
<text x="49" y="136.3" transform="rotate(-90 49 136.3)">Right_Brake</text>
<text x="72.6" y="134.2">D_Schottky</text>
<text x="49.7" y="153.2">P?</text>
<text x="49" y="162.3" transform="rotate(-90 49 162.3)">Left_Brake</text>
<text x="77.7" y="164.6">F?</text>
<text x="49.7" y="168.4">P?</text>
<text x="71.6" y="168.4">PTC_FUSE</text>
<text x="75" y="173.5">D?</text>
<text x="49" y="178.2" transform="rotate(-90 49 178.2)">Right_Brake</text>
<text x="71.3" y="178.6">D_Schottky</text>
</g>
<text font-size="1.8" fill="#840084" x="223" y="97.3">SOT-23</text>
<g font-size="1.4" fill="#840000">
<text x="159.6" y="58.4">1</text>
<text x="169.8" y="58.4">2</text>
<text x="70.7" y="165.1">1</text>
<text x="80.9" y="165.1">2</text>
</g>
</svg>
